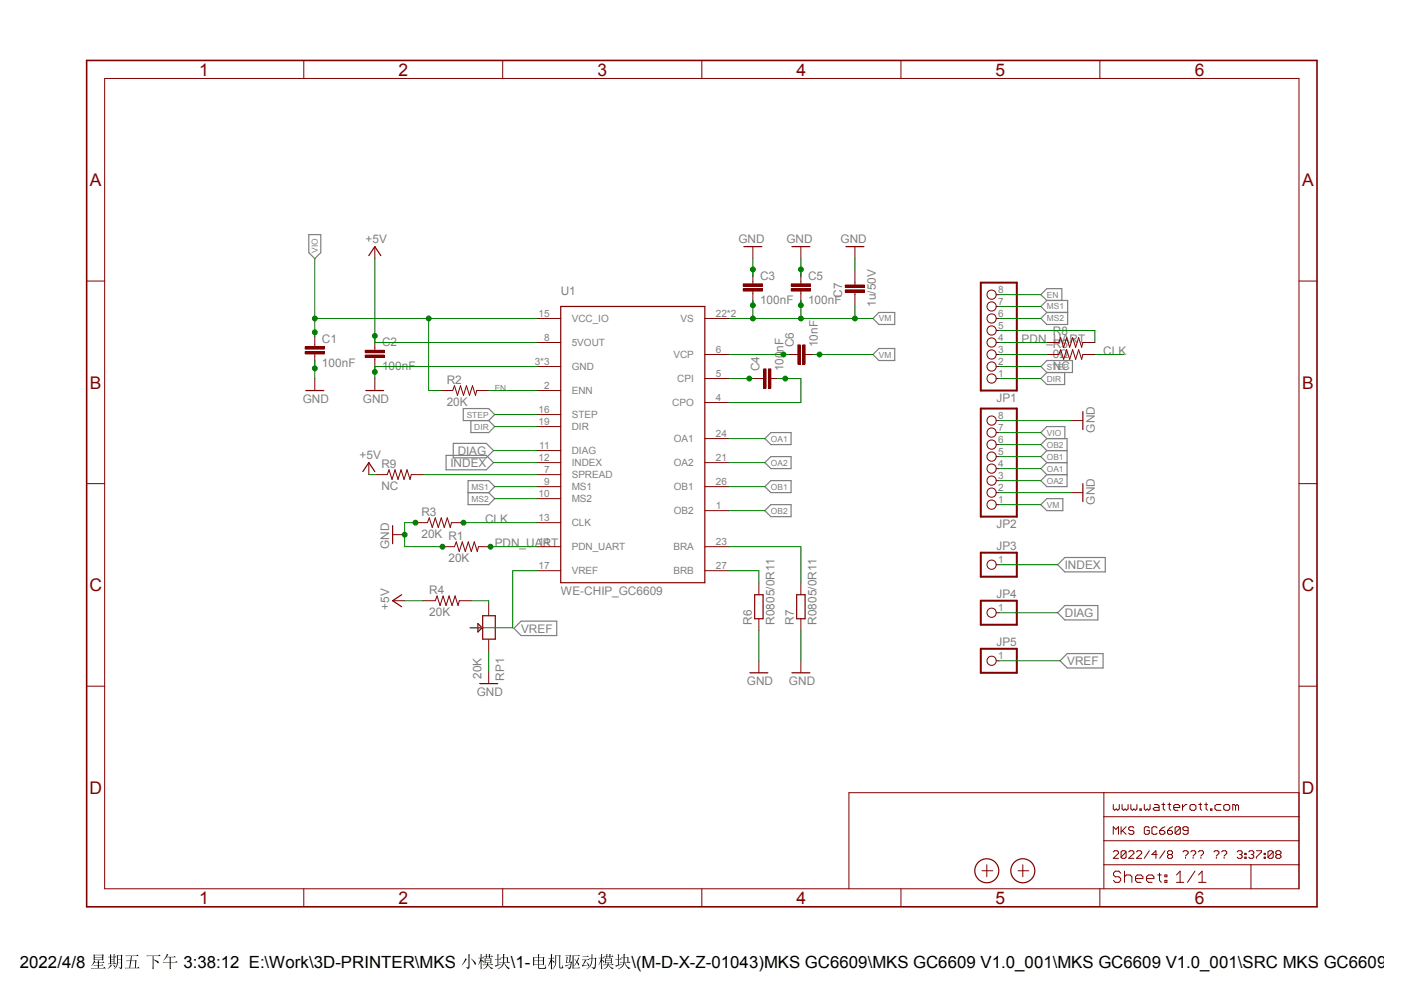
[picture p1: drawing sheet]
<svg xmlns="http://www.w3.org/2000/svg" width="297mm" height="210mm" viewBox="0 0 297 210" stroke-linecap="round" stroke-linejoin="round" font-family="sans-serif">
<g fill="#000">
<path d="M19.9 203.1l.3 .2-.2 .2h.7v-.5l.3 .2-.1 .3h.7l.2-.2 .3 .3h-1.2v.5h.6l.1-.2 .3 .3h-1v.5h.9l.3-.2 .3 .3-3.1 .1-.1-.2h1.5v-.5h-.8l-.1-.1h.9v-.5h-.8l-.6 .7zM20 202.5v.4h1.6v-.4zM19.8 201.8l.2 .1h1.6l.2-.1 .2 .2-.2 .1v.9l-.2 .2v-.2h-1.6l-.2 .1zM20 202v.4h1.6v-.4zM23.5 202.4v.4h.5v-.4zM23.5 202.9v.4h.5v-.4zM23.5 203.4v.4h.5v-.4zM23.3 201.8l.3 .2-.1 .4h.5v-.6l.3 .1-.1 .5 .2-.2 .3 .2h-.5v1.4l.2-.1 .2 .2h-1.7l-.1-.1h.5v-1.4l-.4 .1v-.1h.4zM23.5 204l.2 .2-.9 .7zM23.9 204l.4 .3-.1 .3zM24.9 202.1v.7h.7v-.7zM24.9 202.9v.7h.7v-.7zM24.7 201.9l.9 .2 .1-.2 .2 .2-.1 2.6-.3 .3-.4-.3 .5-.1v-.9h-.7l-.2 .8-.6 .4a3.2 3.2 0 0 0 .6-3zM26.5 202.1h2.4l.1-.2 .3 .3h-1.4l-.1 1h.8l.1-.2 .3 .2-.2 .1-.1 1.4h.3l.3-.2 .2 .3h-3l-.1-.1h.9l.3-1.5-.8 .1-.1-.1h.9l.1-1h-1zM27.8 203.2l-.3 1.5h1.1v-1.5z"/>
<path d="M30.9 202.1h2.6l.2-.2 .3 .3h-1.5v.7l.9 .3 .2 .3v.2h-.2l-.9-.7v1.9l-.2 .1v-2.8h-1.2zM35.3 201.7l.3 .2-.3 .5h1.4l.2-.2 .3 .2h-1.1v1.1h1l.2-.3 .3 .3h-1.5l.1 1.4-.3 .1v-1.5l-1.4 .1-.1-.1h1.5v-1.1h-.7l-.7 .8z"/>
<path d="M99.1 201.8l.4 .1-.2 .2v2.4l-.3 .5-.5-.4 .6-.1zM98.5 202.6l.3 .3-1.1 1.2zM99.7 202.7l.9 .9v.4zM101.7 201.7l.3 .2-.1 .1v.6l.3-.2 .2 .2h-.5v.4l.4 .4-.1 .2-.3-.5v1.8l-.2 .1v-1.8l-.6 .9 .5-1.5h-.5h.6zM102.2 202.2h.6v-.5l.3 .2-.1 .3h.4v-.5l.4 .2-.2 .3 .5-.1 .2 .2h-.7v.3h-.2v-.3h-.4v.3h-.2v-.3zM102.5 202.6l.2 .1h1l.1-.1 .2 .2-.1 .9-.6-.1-.1 .4h.7l.2-.2 .3 .3h-1.1l.4 .4 .7 .2-.2 .1a.77 .77 0 0 1-.9-.7h-.1a1.26 1.26 0 0 1-1.2 .9l.7-.4 .3-.5h-.8l-.1-.1h.9l.1-.4h-.4l-.2 .2zM102.7 202.8v.3h1.1v-.3zM102.7 203.2v.3h1.1v-.3zM106.6 202.6v.9h.6v-.9zM106.4 201.7l.4 .2-.2 .1v.5l.7-.1 .2 .2-.1 .9 .3-.1 .2 .2h-1.1l.4 .7 .7 .5-.3 .2-.3-.2-.6-1.2a1.79 1.79 0 0 1-1.5 1.3l.8-.5 .3-.5 .1-.3-.7 .1-.1-.2h.8v-.9h-.4l-.2-.1h.6zM105.2 201.8l.3 .1-.1 .2v.7l.4-.2 .2 .3h-.6v1.1h.6l-1.2 .5-.1-.3 .5-.1v-1.2h-.4l-.2-.1h.6z"/>
<path d="M112.8 202.4l1 .1v-.7l.3 .1-.1 .6h.9l.1-.1 .2 .1-.1 .1v1.4l-.2 .1v-.1h-.9v.6l.2 .1h.9l.3-.7 .1 .8-1.6 .1-.1-.9h-.8l-.2 .3zM113 202.6v.6h.8v-.6zM114 202.6v.6h.9v-.6zM113 203.2v.7h.8v-.7zM114 203.2v.7h.9v-.7zM117.4 202l.2 .1 .8-.1 .3 .2-.2 .1v2.3h.4l.1-.6a.45 .45 0 0 1-.2 .8h-.4l-.1-.2v-2.4h-.7a3.1 3.1 0 0 1-.4 2.5l-.3 .3a3.4 3.4 0 0 0 .5-3zM116.5 201.7l.3 .1v.8l.3-.1 .2 .2h-.5v.4l.5 .3-.1 .2-.4-.4v.9a.71 .71 0 0 1-.3 .9v-1.7l-.6 1 .6-1.6h-.4l-.1-.1h.5zM119.5 204.2l1.1-.2-.9 .4zM119.6 202.1h.9l.1-.2 .3 .2-.2 .1-.1 1.3 .2-.2 .2 .2-.1 .1a1.27 1.27 0 0 1-.6 1.4l-.3-.4h.5l.2-1.1h-.7l-.2 .2-.1-.2 .1-1.2 .3 .1-.2 1.1h.5l.1-1.4-.8 .1zM121.5 202.7l.5 .6 .3-.8 .3 .2a.65 .65 0 0 0-.5 .6 .65 .65 0 0 0 .4 .6l-.1 .3-.4-.7-.6 .8 .3-.4a.53 .53 0 0 0 0-.9zM121.1 202l1.2 .1 .2-.2 .2 .3h-1.4v2.5h1l.2-.2 .2 .3h-1.4l-.1 .1-.2-.2zM125.1 201.8l.3 .1-.1 .7 .7-.1 .2 .2-.1 .1-.1 1.8-.4 .4-.5-.4h.6l.1-.1 .1-1.8h-.6a1.99 1.99 0 0 1-1.2 2.2 2.3 2.3 0 0 0 1-2.2l-.4 .1-.1-.2h.5zM123.1 202.3h1.1l.1-.2 .2 .3zM123.1 202.9h1.2l.2-.1 .3 .2h-1l.2 .2-.7 1 1.1-.2-.3-.5 .5 .6-.1 .2-.1-.2-1.2 .3-.1-.2 .6-1.2-.6 .1zM127.2 201.7l.3 .2-.2 .1v.6l.4-.2 .2 .2h-.6v.4l.5 .4-.1 .2-.4-.5 .1 1.8-.2 .1v-1.8l-.6 .9 .5-1.5h-.5h.6zM127.7 202.2h.6v-.5l.3 .2-.2 .3h.5v-.5l.3 .2-.1 .3 .4-.1 .3 .2h-.7v.3h-.2v-.3h-.5v.3h-.1v-.3zM128 202.6l.2 .1h1l.1-.1 .2 .2-.1 .9-.7-.1v.4h.7l.2-.2 .2 .3h-1l.4 .4 .6 .2-.1 .1a.77 .77 0 0 1-1-.7 1.26 1.26 0 0 1-1.2 .9l.6-.4 .4-.5h-.8l-.1-.1h.9l.1-.4h-.4l-.2 .2zM128.2 202.8v.3h1v-.3zM128.2 203.2v.3h1v-.3zM132.1 202.6v.9h.6v-.9zM131.9 201.7l.4 .2-.2 .1v.5l.7-.1 .2 .2-.1 .9 .2-.1 .3 .2h-1.2l.5 .7 .7 .5-.3 .2-.3-.2-.6-1.2a1.79 1.79 0 0 1-1.5 1.3l.8-.5 .3-.5 .1-.3-.7 .1-.1-.2h.8v-.9h-.5l-.1-.1h.6zM130.7 201.8l.3 .1-.1 .2v.7l.4-.2 .2 .3h-.6v1.1h.6l-1.2 .5-.1-.3 .5-.1v-1.2h-.4l-.2-.1h.6z"/>
</g>
<g fill="none" stroke="#808080" stroke-width=".25">
<path d="M65.3 49.6h2.6v3.8l-1.3 1.3-1.3-1.3zM184.7 75l1.2-1.3h3.4v2.5h-3.4zM184.7 67.4l1.2-1.3h3.4v2.5h-3.4zM220.2 77.5l1.2-1.3h5.5v2.6h-5.5zM221.4 78.8l-1.2 1.3 1.2 1.2h3.8v-2.5M221.4 66.1h4.4M221.4 63.5h4.4v5.1h-4.4l-1.2-1.2 1.2-1.3M221.4 63.5l-1.2 1.3 1.2 1.3M221.4 63.5l-1.2-1.2 1.2-1.3h3.2v2.5M94.4 96.3h8.5l1.5 1.5-1.5 1.6h-8.5zM95.9 93.8h7l1.5 1.5-1.5 1.5h-7zM98 86.4h5.4l1.2 1.3-1.2 1.2h-5.4z"/>
<path d="M99.6 88.9v2.6h3.8l1.2-1.3-1.2-1.3M161.8 97.8l1.3-1.2h4.2v2.5h-4.2zM163.1 91.5h4.2v2.5h-4.2l-1.3-1.2zM221.4 92.8l-1.2-1.3 1.2-1.3h3.9v2.6M221.4 97.8l-1.2 1.3 1.2 1.3M221.4 97.8h4.3M221.4 92.8h4.3v10.1h-4.3l-1.2-1.3 1.2-1.2M221.4 92.8l-1.2 1.2 1.2 1.3M221.4 95.3h4.3M221.4 95.3l-1.2 1.3 1.2 1.2M99 101.6h4.4l1.2 1.3-1.2 1.3 1.2 1.3-1.2 1.2h-4.4zM99 104.2h4.4"/>
<path d="M161.8 102.9l1.3-1.3h4.2v2.6h-4.2zM161.8 108l1.3-1.3h4.2v2.6h-4.2zM220.2 106.7l1.2-1.2h3.4v2.5h-3.4zM221.4 100.4h4.3M223.7 119.4l1.6-1.5h8.5v3h-8.5zM110.2 131.4h7.6v3h-7.6l-1.5-1.5zM223.7 129.6l1.6-1.5h6.9v3h-6.9zM224.2 139.7l1.6-1.5h7.5v3.1h-7.5z"/>
</g>
<path d="M207.5 59.8h7.6v22.8h-7.6zM207.5 86.4h7.6v22.9h-7.6z" fill="none" stroke="#800000" stroke-width=".42"/>
<g fill="none" stroke="#800000" stroke-width=".21">
<path d="M159.3 52.2v2.5M180.8 59.8v.5M180.8 61.8v.5M210.7 77.5h.6M210.7 75h.6M210.7 72.4h.6M210.7 69.9h.6M210.7 67.4h.6M210.7 64.8h.6M210.7 62.3h.6M66.6 80.1v2.5M210.7 80.1h.6"/>
<path d="M210.7 99.1h.6M210.7 96.6h.6M210.7 94h.6M210.7 91.5h.6M210.7 88.9h.6M226.5 88.9h2.6M210.7 106.7h.6M210.7 104.2h.6M210.7 101.6h.6M226.5 104.2h2.6M160.5 123.2v2.6M160.5 130.9v2.5"/>
<path d="M160.5 139.7v2.6M169.4 123.2v2.6M169.4 130.9v2.5M169.4 139.7v2.6M103.4 142v2.6"/>
<circle cx="209.8" cy="75" r=".98"/>
<circle cx="209.8" cy="62.3" r=".98"/>
<circle cx="209.8" cy="67.4" r=".98"/>
<circle cx="209.8" cy="64.8" r=".98"/>
<circle cx="209.8" cy="77.5" r=".98"/>
<circle cx="209.8" cy="72.4" r=".98"/>
<circle cx="209.8" cy="69.9" r=".98"/>
<circle cx="209.8" cy="99.1" r=".98"/>
<circle cx="209.8" cy="96.6" r=".98"/>
<circle cx="209.8" cy="94" r=".98"/>
<circle cx="209.8" cy="88.9" r=".98"/>
<circle cx="209.8" cy="80.1" r=".98"/>
<circle cx="209.8" cy="91.5" r=".98"/>
<circle cx="209.8" cy="101.6" r=".98"/>
<circle cx="209.8" cy="104.2" r=".98"/>
<circle cx="209.8" cy="106.7" r=".98"/>
</g>
<path d="M157.4 52.2h3.8M64.7 82.6h3.8M229.1 87v3.8M229.1 102.3v3.8M159.6 125.8h1.8v5.1h-1.8zM168.5 125.8h1.8v5.1h-1.8zM101.5 144.6h3.8M158.6 142.3h3.8M167.5 142.3h3.8" fill="none" stroke="#800000" stroke-width=".25"/>
<path d="M178.8 60.3h4.1v.5h-4.1z" fill-rule="evenodd" fill="#800000"/>
<path d="M178.8 60.3h4.1v.5h-4.1z" fill="none" stroke="#800000" stroke-width=".21"/>
<path d="M178.8 61.3h4.1v.5h-4.1z" fill-rule="evenodd" fill="#800000"/>
<g fill="none" stroke="#800000" stroke-width=".21">
<path d="M22.1 16.6h252.7v171.4h-252.7zM64.3 12.8v3.8M106.3 12.8v3.8M148.5 12.8v3.8M190.6 12.8v3.8M232.7 12.8v3.8M18.3 59.4h3.8M79.3 52.2v2.5M169.4 52.2v2.5M180.8 52.2v2.5M180.8 57.2v2.6M274.8 59.4h3.8"/>
<path d="M113.5 72.4h5.1M113.5 77.5h5.1M113.5 67.4h5.1M149.1 67.4h5.1M149.1 75h5.1M178.8 61.3h4.1v.5h-4.1zM180.8 62.3v2.5M79.3 80.1v2.5M113.5 95.3h5.1M113.5 90.2h5.1M113.5 82.6h5.1M113.5 97.8h5.1"/>
<path d="M113.5 87.7h5.1M149.1 80.1h5.1M149.1 85.1h5.1M149.1 97.8h5.1M149.1 92.8h5.1M18.3 102.3h3.8M83.1 113.1h2.5M113.5 115.6h5.1M113.5 110.5h5.1M113.5 102.9h5.1M113.5 105.5h5.1M113.5 100.4h5.1"/>
<path d="M149.1 115.6h5.1M149.1 102.9h5.1M149.1 108h5.1M274.8 102.3h3.8M83.1 127h2.5M99.4 132.8h2.6M103.4 127.7v2.5M103.4 135.3v2.5M113.5 120.7h5.1M149.1 120.7h5.1M18.3 145.1h3.8M274.8 145.1h3.8"/>
<path d="M233.5 167.6v20.4M233.5 177.8h41.3M233.5 172.7h41.3M235.5 170.1v1l.3 .3 .3-.3 .3 .3 .4-.3v-1M235.5 176.4v-1.6l.6 .6 .5-.6v1.6M237.2 174.8v1.6M237.4 170.1v1l.3 .3 .3-.3 .3 .3 .3-.3v-1M237.4 175.6l.8 .8M238.2 174.8l-1 1.1M239.2 170.1v1l.4 .3 .3-.3 .3 .3 .3-.3v-1M239.9 175.1l-.3-.3h-.5l-.3 .3v.3l.3 .2h.5l.3 .3v.3l-.3 .2h-.5l-.3-.2M241.1 171.1h.3v.3h-.3z"/>
<path d="M242.1 170.1v1l.3 .3 .3-.3 .3 .3 .3-.3v-1M243.1 175.1l-.2-.3h-.6l-.2 .3v1.1l.2 .2h.6l.2-.2v-.6h-.5M243.1 179.9l-1 1.6M244.2 170.1h.7l.3 .3v1h-1l-.3-.3 .3-.3h1M244.8 175.1l-.3-.3h-.5l-.3 .3v1.1l.3 .2h.5l.3-.2M245.3 175.6h.8l.3 .3v.3l-.3 .2h-.5l-.3-.2zM245.8 170.1h.6M246.1 169.8v1.3l.3 .3M246.4 174.8l-.5 .3-.6 .5M246.4 179.9l-1.1 1.6M247 175.6h.8l.2 .3v.3l-.2 .2h-.6l-.2-.2zM247.1 170.1h.5"/>
<path d="M247.4 169.8v1.3l.2 .3M248 174.8l-.5 .3-.5 .5M248.3 170.8h1.3v-.4l-.4-.3h-.6l-.3 .3v.7l.3 .3h.6M249.7 175.1l-.3-.3h-.5l-.3 .3v1.1M249.7 175.1v1.1l-.3 .2h-.5l-.3-.2M249.7 175.1l-1.1 1.1M250.1 170.1v1.3M251.1 170.1h-.3l-.7 .7M251.3 175.6h-.8l-.3-.2v-.3l.3-.3h.5l.3 .3v1.1l-.3 .2h-.5l-.3-.2M251.7 170.4l.3-.3h.6l.4 .3v.7l-.4 .3h-.6l-.3-.3zM253.6 170.1h.6M253.9 169.8v1.3l.3 .3"/>
<path d="M254.8 170.1h.6M255.1 169.8v1.3l.3 .3M256.1 171.1h.3v.3h-.3zM258.3 170.1h-1l-.3 .3v.7l.3 .3h1M258.9 170.4l.3-.3h.6l.3 .3v.7l-.3 .3h-.6l-.3-.3zM261.4 170.4l-.3-.3h-.3v1.3M261.4 170.4v1M261.4 170.4l.3-.3 .3 .3v1M265.8 179.9h1.1v.3l-1.1 1.1v.2M274.8 167.6h-95.2v20.4M64.3 188v3.8M106.3 188v3.8"/>
<path d="M148.5 188v3.8M190.6 188v3.8M207.7 184.1h2.3M208.7 182.9v2.5M215.3 184.1h2.3M216.4 182.9v2.5M232.7 188v3.8M233.5 182.9h41.3M235.5 180.2l.3-.3h.5l.3 .3v.3l-1.1 1h1.1M237.1 184.7l-.4-.5h-.8l-.4 .5v.3l.4 .4h.8l.4 .4v.4l-.4 .4h-.8l-.4-.4M237.9 184.2v2.4M237.9 185.4l.4-.4h.8l.3 .4v1.2"/>
<path d="M238.2 180.2l-.2-.3h-.6l-.2 .3v1.1M238.2 180.2v1.1l-.2 .2h-.6l-.2-.2M238.2 180.2l-1 1.1M238.8 180.2l.3-.3h.5l.3 .3v.3l-1.1 1h1.1M240.2 185.8h1.6v-.4l-.4-.4h-.8l-.4 .4v.8l.4 .4h.8M240.4 180.2l.3-.3h.5l.3 .3v.3l-1.1 1h1.1M242.5 185.8h1.6v-.4l-.4-.4h-.7l-.5 .4v.8l.5 .4h.7M244.8 180.7h-1.1l.8-.8v1.6M244.9 185h.8M245.3 184.7v1.5l.4 .4M246.4 185h.4v.4h-.4zM246.4 186.2h.4v.4h-.4z"/>
<path d="M247.2 180.7l-.2-.2v-.3l.2-.3h.6l.2 .3v.3l-.2 .2M247.2 180.7l-.2 .3v.3l.2 .2h.6l.2-.2v-.3l-.2-.3M247.2 180.7h.6M248.9 185l.7-.8v2.4M248.9 186.6h1.5M250.2 180.2l.3-.3h.5l.3 .3v.3l-.5 .5M250.8 181.3v.2M251.9 180.2l.2-.3h.6l.2 .3v.3l-.5 .5M252.4 181.3v.2M252.8 184.2l-1.6 2.4M253.5 180.2l.3-.3h.5l.3 .3v.3l-.6 .5M253.5 186.6h1.6"/>
<path d="M253.5 185l.8-.8v2.4M254 181.3v.2M256.8 180.2l.2-.3h.6l.3 .3v.3l-.6 .5M257.3 181.3v.2M258.4 180.2l.3-.3h.5l.3 .3v.3l-.5 .5M259 181.3v.2M261.7 180.2l.3-.3h.5l.3 .3v.3l-.3 .2M262.2 180.7h.3M262.5 180.7l.3 .3v.3l-.3 .2h-.5l-.3-.2M263.3 181.3h.3v.2h-.3zM263.3 180.5h.3v.2h-.3zM264.2 180.2l.2-.3h.6l.2 .3v.3l-.2 .2"/>
<path d="M264.6 182.9v5.1M264.7 180.7h.3M265 180.7l.2 .3v.3l-.2 .2h-.6l-.2-.2M267.4 181.3h.3v.2h-.3zM267.4 180.5h.3v.2h-.3zM269.3 180.2v1.1l-.3 .2h-.5l-.3-.2M269.3 180.2l-.3-.3h-.5l-.3 .3v1.1M269.3 180.2l-1.1 1.1M270.1 180.7l-.2 .3v.3l.2 .2h.6l.3-.2v-.3l-.3-.3M270.1 180.7l-.2-.2v-.3l.2-.3h.6l.3 .3v.3l-.3 .2M270.1 180.7h.6"/>
</g>
<g fill="none" stroke="#800000" stroke-width=".25">
<path d="M78 54.1l1.3-1.9 1.3 1.9M167.5 52.2h3.8M178.9 52.2h3.9M118.6 64.8h30.5v58.4h-30.5zM77.4 82.6h3.8M83.1 111.2v3.8M85 125.8l-1.9 1.2 1.9 1.3M101.1 131.9l.9 .9-.9 .8zM102.1 130.2h2.7v5h-2.7z"/>
<circle cx="208.7" cy="184.2" r="2.54"/>
<circle cx="216.4" cy="184.2" r="2.54"/>
</g>
<path d="M18.3 12.8h260.3v179h-260.3z" fill="none" stroke="#800000" stroke-width=".34"/>
<path d="M157.2 61h4.1v.6h-4.1z" fill-rule="evenodd" fill="#800000"/>
<path d="M157.2 61h4.1v.6h-4.1z" fill="none" stroke="#800000" stroke-width=".21"/>
<path d="M157.2 60h4.1v.5h-4.1z" fill-rule="evenodd" fill="#800000"/>
<path d="M159.3 57v3M157.2 60h4.1v.5h-4.1zM159.3 61.6v3" fill="none" stroke="#800000" stroke-width=".21"/>
<path d="M167.4 61h4v.6h-4z" fill-rule="evenodd" fill="#800000"/>
<path d="M167.4 61h4v.6h-4z" fill="none" stroke="#800000" stroke-width=".21"/>
<path d="M167.4 60h4v.5h-4z" fill-rule="evenodd" fill="#800000"/>
<path d="M169.4 57v3M167.4 60h4v.5h-4zM169.4 61.6v3" fill="none" stroke="#800000" stroke-width=".21"/>
<path d="M64.6 74.3h4v.5h-4z" fill-rule="evenodd" fill="#800000"/>
<path d="M64.6 74.3h4v.5h-4z" fill="none" stroke="#800000" stroke-width=".21"/>
<path d="M64.6 73.3h4v.5h-4z" fill-rule="evenodd" fill="#800000"/>
<path d="M64.6 73.3h4v.5h-4zM66.6 70.3v3M66.6 74.8v3.1" fill="none" stroke="#800000" stroke-width=".21"/>
<path d="M77.3 75.1h4v.5h-4z" fill-rule="evenodd" fill="#800000"/>
<path d="M77.3 75.1h4v.5h-4z" fill="none" stroke="#800000" stroke-width=".21"/>
<path d="M77.3 74.1h4v.5h-4z" fill-rule="evenodd" fill="#800000"/>
<path d="M77.3 74.1h4v.5h-4zM79.3 71v3.1M79.3 75.6v3.1" fill="none" stroke="#800000" stroke-width=".21"/>
<path d="M169.8 72.9h.5v4.1h-.5z" fill-rule="evenodd" fill="#800000"/>
<path d="M169.8 72.9h.5v4.1h-.5z" fill="none" stroke="#800000" stroke-width=".21"/>
<path d="M168.8 72.9h.5v4.1h-.5z" fill-rule="evenodd" fill="#800000"/>
<path d="M165.7 75h3.1M168.8 72.9h.5v4.1h-.5zM170.3 75h3.1" fill="none" stroke="#800000" stroke-width=".21"/>
<path d="M162.6 78h.5v4.1h-.5z" fill-rule="evenodd" fill="#800000"/>
<path d="M162.6 78h.5v4.1h-.5z" fill="none" stroke="#800000" stroke-width=".21"/>
<path d="M161.5 78h.6v4.1h-.6z" fill-rule="evenodd" fill="#800000"/>
<g fill="none" stroke="#800000" stroke-width=".21">
<path d="M161.5 78h.6v4.1h-.6zM221.4 75h2.6l.4-1 .6 2 .6-2 .7 2 .6-2 .6 2 .7-2 .6 2 .3-1h2.5M221.4 72.4h2.6l.4-1 .6 2 .6-2 .7 2 .6-2 .6 2 .7-2 .6 2 .3-1h2.5M78 97.8v2.6M93.2 82.6h2.6l.3-1 .7 2 .6-2 .6 2 .7-2 .6 2 .6-2 .7 2 .2-1h2.6M158.5 80.1h3M163.1 80.1h3M79.4 100.4h2.5l.4-1 .6 2 .7-2 .6 2 .6-2 .7 2 .6-2 .6 2 .3-1h2.5M87.9 110.5h2.5l.4-1 .6 2 .7-2 .6 2 .6-2 .7 2 .6-2 .6 2 .3-1h2.5M93.6 115.6h2.5l.4-1 .7 2 .6-2 .6 2 .7-2 .6 2 .6-2 .7 2 .2-1h2.6M210.7 119.4h.6M89.5 127h2.6l.4-1 .6 2.1 .6-2.1 .7 2.1 .6-2.1 .6 2.1 .7-2.1 .6 2.1 .3-1.1h2.5"/>
<path d="M210.7 129.6h.6M210.7 139.7h.6"/>
<circle cx="209.8" cy="119.4" r=".98"/>
<circle cx="209.8" cy="139.7" r=".98"/>
<circle cx="209.8" cy="129.6" r=".98"/>
</g>
<path d="M207.5 116.9h7.6v5.1h-7.6zM207.5 127h7.6v5.1h-7.6zM207.5 137.2h7.6v5.1h-7.6z" fill="none" stroke="#800000" stroke-width=".42"/>
<path d="M76.8 99.7l1.2-1.9 1.3 1.9" fill="none" stroke="#800000" stroke-width=".25"/>
<path d="M154.2 67.4h30.5M159.3 64.6v2.8M211.3 77.5h8.9M104.6 87.7h8.9M104.6 90.2h8.9M211.3 80.1h8.9M211.3 106.7h8.9" fill="none" stroke="#008000" stroke-width=".21"/>
<circle cx="159.3" cy="67.4" r=".51" fill="#008000"/>
<g fill="none" stroke="#008000" stroke-width=".21">
<path d="M159.3 63.5v1.1M180.8 64.8v2.6"/>
<circle cx="159.3" cy="67.4" r=".51"/>
</g>
<circle cx="180.8" cy="67.4" r=".51" fill="#008000"/>
<g fill="none" stroke="#008000" stroke-width=".21">
<path d="M169.4 64.6v2.8"/>
<circle cx="180.8" cy="67.4" r=".51"/>
</g>
<circle cx="169.4" cy="67.4" r=".51" fill="#008000"/>
<circle cx="169.4" cy="67.4" r=".51" fill="none" stroke="#008000" stroke-width=".21"/>
<circle cx="159.3" cy="64.6" r=".51" fill="#008000"/>
<g fill="none" stroke="#008000" stroke-width=".21">
<path d="M169.4 63.5v1.1"/>
<circle cx="159.3" cy="64.6" r=".51"/>
</g>
<circle cx="169.4" cy="64.6" r=".51" fill="#008000"/>
<g fill="none" stroke="#008000" stroke-width=".21">
<path d="M172 75h12.7"/>
<circle cx="169.4" cy="64.6" r=".51"/>
</g>
<circle cx="173.4" cy="75" r=".51" fill="#008000"/>
<g fill="none" stroke="#008000" stroke-width=".21">
<path d="M66.6 76.2v3.9M211.3 88.9h15.2M211.3 104.2h15.2"/>
<circle cx="173.4" cy="75" r=".51"/>
</g>
<circle cx="66.6" cy="77.9" r=".51" fill="#008000"/>
<g fill="none" stroke="#008000" stroke-width=".21">
<path d="M159.3 54.7v3.8"/>
<circle cx="66.6" cy="77.9" r=".51"/>
</g>
<circle cx="159.3" cy="57" r=".51" fill="#008000"/>
<g fill="none" stroke="#008000" stroke-width=".21">
<path d="M180.8 54.7v2.5M113.5 77.5h-34.2v2.6M160.5 133.4v6.3M169.4 133.4v6.3"/>
<circle cx="159.3" cy="57" r=".51"/>
</g>
<circle cx="79.3" cy="78.7" r=".51" fill="#008000"/>
<g fill="none" stroke="#008000" stroke-width=".21">
<path d="M85.6 110.5v5.1h8M87.9 110.5h.2"/>
<circle cx="79.3" cy="78.7" r=".51"/>
</g>
<circle cx="85.6" cy="113.1" r=".51" fill="#008000"/>
<circle cx="85.6" cy="113.1" r=".51" fill="none" stroke="#008000" stroke-width=".21"/>
<circle cx="93.6" cy="115.6" r=".51" fill="#008000"/>
<g fill="none" stroke="#008000" stroke-width=".21">
<path d="M85.6 110.5h2.3"/>
<circle cx="93.6" cy="115.6" r=".51"/>
</g>
<circle cx="87.9" cy="110.5" r=".51" fill="#008000"/>
<g fill="none" stroke="#008000" stroke-width=".21">
<path d="M169.4 54.7v3.8"/>
<circle cx="87.9" cy="110.5" r=".51"/>
</g>
<circle cx="169.4" cy="57" r=".51" fill="#008000"/>
<g fill="none" stroke="#008000" stroke-width=".21">
<path d="M66.6 54.7v16.5M66.6 67.4h46.9M90.7 67.4v15.2h2.5M154.2 92.8h7.6M154.2 97.8h7.6M211.3 99.1h8.9M211.3 94h8.9M211.3 96.6h8.9M211.3 91.5h8.9M154.2 108h7.6M154.2 102.9h7.6M211.3 101.6h8.9"/>
<path d="M103.4 137.8v4.2"/>
<circle cx="169.4" cy="57" r=".51"/>
</g>
<circle cx="90.7" cy="67.4" r=".51" fill="#008000"/>
<circle cx="90.7" cy="67.4" r=".51" fill="none" stroke="#008000" stroke-width=".21"/>
<circle cx="66.6" cy="67.4" r=".51" fill="#008000"/>
<circle cx="66.6" cy="67.4" r=".51" fill="none" stroke="#008000" stroke-width=".21"/>
<circle cx="66.6" cy="70.3" r=".51" fill="#008000"/>
<g fill="none" stroke="#008000" stroke-width=".21">
<path d="M154.2 75h12.7"/>
<circle cx="66.6" cy="70.3" r=".51"/>
</g>
<circle cx="165.7" cy="75" r=".51" fill="#008000"/>
<g fill="none" stroke="#008000" stroke-width=".21">
<path d="M154.2 80.1h5.1"/>
<circle cx="165.7" cy="75" r=".51"/>
</g>
<circle cx="158.5" cy="80.1" r=".51" fill="#008000"/>
<g fill="none" stroke="#008000" stroke-width=".21">
<path d="M164.3 80.1h5.1v5h-15.2"/>
<circle cx="158.5" cy="80.1" r=".51"/>
</g>
<circle cx="166.1" cy="80.1" r=".51" fill="#008000"/>
<g fill="none" stroke="#008000" stroke-width=".21">
<path d="M79.3 54.7v17.7h34.2M154.2 115.6h15.2v7.6M154.2 120.7h6.3v2.5"/>
<circle cx="166.1" cy="80.1" r=".51"/>
</g>
<circle cx="79.3" cy="71" r=".51" fill="#008000"/>
<g fill="none" stroke="#008000" stroke-width=".21">
<path d="M211.3 64.8h8.9M211.3 67.4h8.9M78 100.4h1.4M98 110.5h15.5M104.6 102.9h8.9M104.6 105.5h8.9M85.6 127h3.9M113.5 120.7h-5v12.1h-9.1M211.3 139.7h12.9"/>
<circle cx="79.3" cy="71" r=".51"/>
</g>
<circle cx="98" cy="110.5" r=".51" fill="#008000"/>
<g fill="none" stroke="#008000" stroke-width=".21">
<path d="M231.6 75h6.1M103.4 115.6h10.1"/>
<circle cx="98" cy="110.5" r=".51"/>
</g>
<circle cx="103.8" cy="115.6" r=".51" fill="#008000"/>
<g fill="none" stroke="#008000" stroke-width=".21">
<path d="M211.3 72.4h10.1M211.3 62.3h8.9M211.3 75h10.1M211.3 69.9h20.3v2.5M103.4 82.6h10.1M104.4 97.8h9.1M104.4 95.3h9.1M89.5 100.4h24M211.3 119.4h12.4M99.7 127h3.7v.7M211.3 129.6h12.4"/>
<circle cx="103.8" cy="115.6" r=".51"/>
</g>
<g font-size="3.7" fill="#800000">
<text x="42.2" y="16">1</text>
<text x="84.3" y="16">2</text>
<text x="126.4" y="16">3</text>
<text x="168.5" y="16">4</text>
<text x="210.6" y="16">5</text>
<text x="252.7" y="16">6</text>
<text x="19" y="39.3">A</text>
<text x="275.5" y="39.3">A</text>
<text x="19" y="82.2">B</text>
<text x="275.5" y="82.2">B</text>
<text x="18.9" y="125">C</text>
<text x="275.4" y="125">C</text>
<text x="18.9" y="167.9">D</text>
<text x="275.4" y="167.9">D</text>
<text x="42.2" y="191.2">1</text>
<text x="84.3" y="191.2">2</text>
<text x="126.4" y="191.2">3</text>
<text x="168.5" y="191.2">4</text>
<text x="210.6" y="191.2">5</text>
<text x="252.7" y="191.2">6</text>
</g>
<g font-size="3.6">
<text x="4.2" y="204.6">2022/4/8</text>
<text x="38.8" y="204.6">3:38:12 E:\Work\3D-PRINTER\MKS</text>
<text x="108.1" y="204.6">\1-</text>
<text x="133.6" y="204.6">\(M-D-X-Z-01043)MKS GC6609\MKS GC6609 V1.0_001\MKS GC6609 V1.0_001\SRC MKS GC6609 V1</text>
</g>
<g font-size="2.5" fill="#808080">
<text x="77.3" y="51.4">+5V</text>
<text x="156.2" y="51.4">GND</text>
<text x="166.4" y="51.4">GND</text>
<text x="177.8" y="51.4">GND</text>
<text x="160.8" y="59.1">C3</text>
<text x="170.9" y="59.1">C5</text>
<text x="118.6" y="62.3">U1</text>
<text x="160.8" y="64.2">100nF</text>
<text x="170.9" y="64.2">100nF</text>
<text x="178.2" y="63" transform="rotate(-90 178.2 63)">C7</text>
<text x="185.3" y="64.9" transform="rotate(-90 185.3 64.9)">1u/50V</text>
<text x="222.7" y="70.9">R8</text>
<text x="68.1" y="77.5">100nF</text>
<text x="68.1" y="72.4">C1</text>
<text x="80.8" y="73.2">C2</text>
<text x="167.9" y="73.4" transform="rotate(-90 167.9 73.4)">C6</text>
<text x="173" y="73.4" transform="rotate(-90 173 73.4)">10nF</text>
<text x="216.1" y="72.4">PDN_UART</text>
<text x="222.7" y="75.7">0Ω</text>
<text x="222.7" y="73.5">R5</text>
<text x="233.4" y="75">CLK</text>
<text x="80.8" y="78.3">100nF</text>
<text x="94.5" y="81.1">R2</text>
<text x="160.7" y="78.5" transform="rotate(-90 160.7 78.5)">C4</text>
<text x="165.7" y="78.5" transform="rotate(-90 165.7 78.5)">100nF</text>
<text x="222.7" y="78.3">NC</text>
<text x="64.1" y="85.1">GND</text>
<text x="76.8" y="85.1">GND</text>
<text x="94.5" y="85.9">20K</text>
<text x="210.8" y="85">JP1</text>
<text x="231.6" y="91.5" transform="rotate(-90 231.6 91.5)">GND</text>
<text x="76.1" y="97.1">+5V</text>
<text x="80.7" y="98.9">R9</text>
<text x="95.3" y="98.7">INDEX</text>
<text x="96.8" y="96.2">DIAG</text>
<text x="80.7" y="103.7">NC</text>
<text x="231.6" y="106.7" transform="rotate(-90 231.6 106.7)">GND</text>
<text x="89.2" y="113.8">20K R1</text>
<text x="89.2" y="109.1">R3</text>
<text x="102.6" y="110.5">CLK</text>
<text x="210.8" y="111.7">JP2</text>
<text x="82.3" y="116.1" transform="rotate(-90 82.3 116.1)">GND</text>
<text x="94.9" y="118.9">20K</text>
<text x="104.6" y="115.6">PDN_UART</text>
<text x="210.8" y="116.2">JP3</text>
<text x="90.8" y="125.5">R4</text>
<text x="118.6" y="125.8">WE-CHIP_GC6609</text>
<text x="225.3" y="120.3">INDEX</text>
<text x="82.3" y="129" transform="rotate(-90 82.3 129)">+5V</text>
<text x="90.8" y="130.3">20K</text>
<text x="210.8" y="126.4">JP4</text>
<text x="225.3" y="130.5">DIAG</text>
<text x="110.2" y="133.8">VREF</text>
<text x="159" y="132.1" transform="rotate(-90 159 132.1)">R6</text>
<text x="163.8" y="132.1" transform="rotate(-90 163.8 132.1)">R0805/0R11</text>
<text x="167.9" y="132.1" transform="rotate(-90 167.9 132.1)">R7</text>
<text x="172.7" y="132.1" transform="rotate(-90 172.7 132.1)">R0805/0R11</text>
<text x="210.8" y="136.6">JP5</text>
<text x="101.9" y="143.6" transform="rotate(-90 101.9 143.6)">20K</text>
<text x="106.7" y="144" transform="rotate(-90 106.7 144)">RP1</text>
<text x="225.8" y="140.6">VREF</text>
<text x="100.8" y="147.1">GND</text>
<text x="158" y="144.8">GND</text>
<text x="166.9" y="144.8">GND</text>
</g>
<g font-size="2.1" fill="#808080">
<text x="211.1" y="64.5">7</text>
<text x="211.1" y="61.9">8</text>
<text x="113.9" y="67">15</text>
<text x="120.9" y="68.1">VCC_IO</text>
<text x="144" y="68.1">VS</text>
<text x="151.4" y="67">22*2</text>
<text x="211.1" y="69.6">5</text>
<text x="211.1" y="67">6</text>
<text x="113.1" y="77.2">3*3</text>
<text x="115.1" y="72.1">8</text>
<text x="120.9" y="73.2">5VOUT</text>
<text x="142.5" y="75.7">VCP</text>
<text x="151.4" y="74.6">6</text>
<text x="211.1" y="77.2">2</text>
<text x="211.1" y="74.6">3</text>
<text x="211.1" y="72.1">4</text>
<text x="115.1" y="82.3">2</text>
<text x="120.9" y="83.4">ENN</text>
<text x="120.9" y="78.3">GND</text>
<text x="143.3" y="80.8">CPI</text>
<text x="151.4" y="79.7">5</text>
<text x="211.1" y="79.7">1</text>
<text x="113.9" y="89.9">19</text>
<text x="113.9" y="87.3">16</text>
<text x="120.9" y="88.4">STEP</text>
<text x="142.2" y="85.9">CPO</text>
<text x="151.4" y="84.8">4</text>
<text x="211.1" y="88.6">8</text>
<text x="114.1" y="95">11</text>
<text x="120.9" y="91">DIR</text>
<text x="142.5" y="93.5">OA1</text>
<text x="151.4" y="92.4">24</text>
<text x="211.1" y="93.7">6</text>
<text x="211.1" y="91.1">7</text>
<text x="113.9" y="97.5">12</text>
<text x="115.1" y="100">7</text>
<text x="120.9" y="96.1">DIAG</text>
<text x="120.9" y="98.6">INDEX</text>
<text x="120.9" y="101.1">SPREAD</text>
<text x="142.5" y="98.6">OA2</text>
<text x="151.4" y="97.5">21</text>
<text x="211.1" y="101.3">3</text>
<text x="211.1" y="98.8">4</text>
<text x="211.1" y="96.2">5</text>
<text x="113.9" y="105.1">10</text>
<text x="115.1" y="102.6">9</text>
<text x="120.9" y="103.7">MS1</text>
<text x="120.9" y="106.2">MS2</text>
<text x="142.5" y="103.7">OB1</text>
<text x="151.4" y="102.6">26</text>
<text x="151.4" y="107.7">1</text>
<text x="211.1" y="106.4">1</text>
<text x="211.1" y="103.8">2</text>
<text x="113.9" y="110.2">13</text>
<text x="120.9" y="111.3">CLK</text>
<text x="142.5" y="108.8">OB2</text>
<text x="113.9" y="115.3">14</text>
<text x="120.9" y="116.4">PDN_UART</text>
<text x="142.5" y="116.4">BRA</text>
<text x="151.4" y="115.3">23</text>
<text x="211.1" y="119">1</text>
<text x="113.9" y="120.3">17</text>
<text x="120.9" y="121.5">VREF</text>
<text x="142.5" y="121.5">BRB</text>
<text x="151.4" y="120.3">27</text>
<text x="211.1" y="129.2">1</text>
<text x="211.1" y="139.4">1</text>
</g>
<g font-size="1.8" fill="#808080">
<text x="67.2" y="53.4" transform="rotate(-90 67.2 53.4)">VIO</text>
<text x="221.4" y="65.4">MS1</text>
<text x="221.4" y="63">EN</text>
<text x="185.9" y="68">VM</text>
<text x="221.4" y="68">MS2</text>
<text x="185.9" y="75.6">VM</text>
<text x="104.6" y="82.6">EN</text>
<text x="221.4" y="78.1">STEP</text>
<text x="221.4" y="80.7">DIR</text>
<text x="98.7" y="88.3">STEP</text>
<text x="100.3" y="90.8">DIR</text>
<text x="163.1" y="93.4">OA1</text>
<text x="221.4" y="94.7">OB2</text>
<text x="221.4" y="92.1">VIO</text>
<text x="163.1" y="98.5">OA2</text>
<text x="221.4" y="99.7">OA1</text>
<text x="221.4" y="97.2">OB1</text>
<text x="99.7" y="103.5">MS1</text>
<text x="99.7" y="106.1">MS2</text>
<text x="163.1" y="103.5">OB1</text>
<text x="221.4" y="107.4">VM</text>
<text x="221.4" y="102.3">OA2</text>
<text x="163.1" y="108.6">OB2</text>
</g>
</svg>
